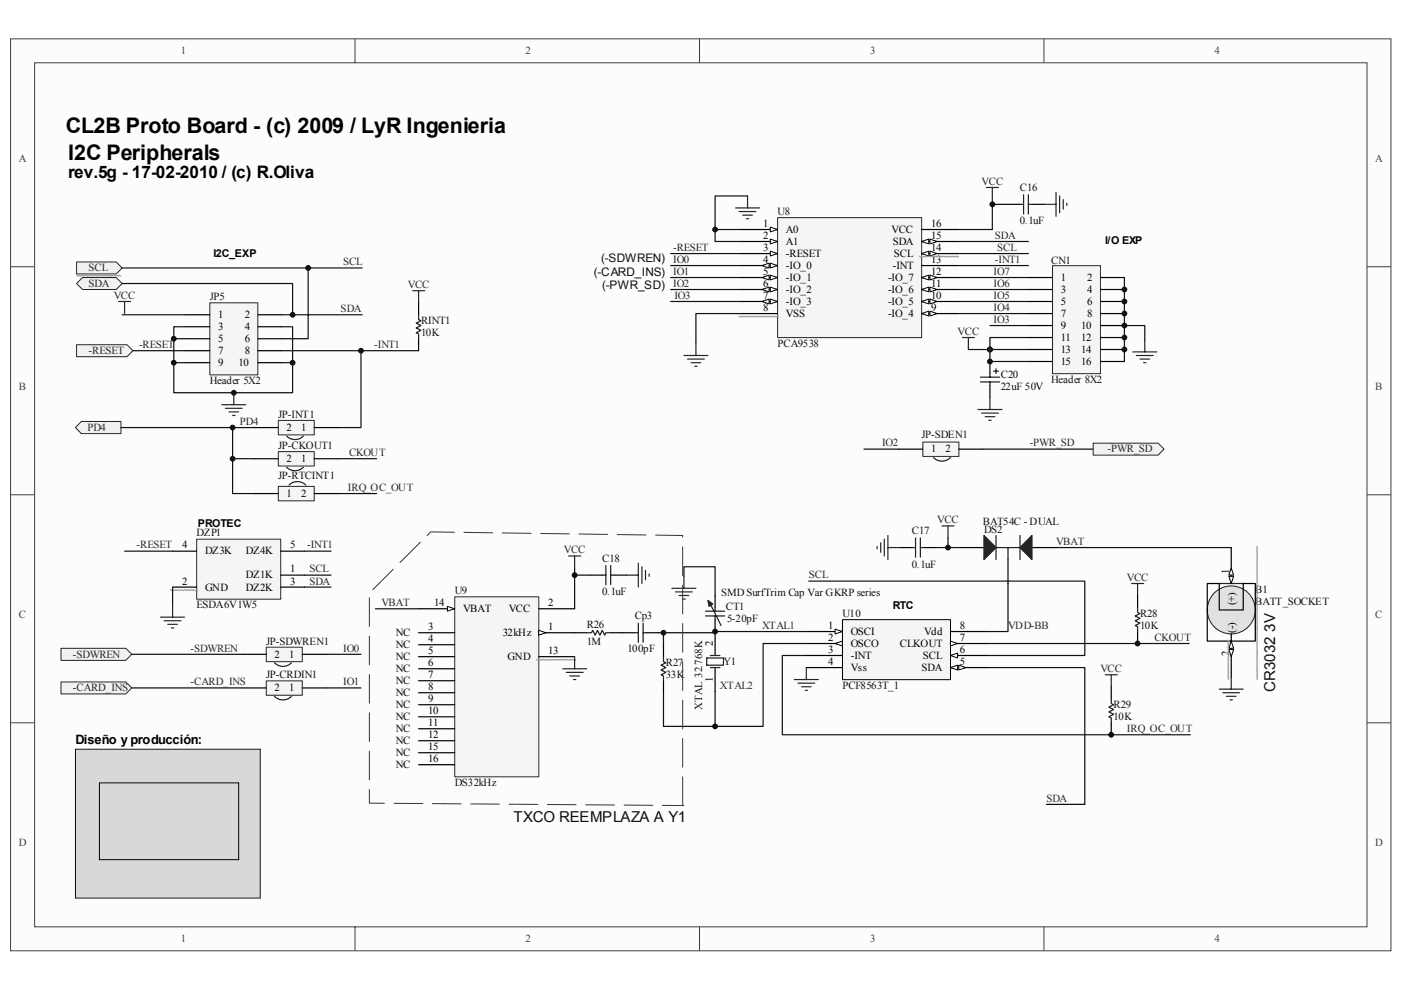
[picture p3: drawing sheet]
<svg xmlns="http://www.w3.org/2000/svg" width="297mm" height="210mm" viewBox="0 0 297 210" stroke-linecap="round" stroke-linejoin="round" font-family="sans-serif">
<path d="M2.3 8.3h292.6v193.3h-292.6z" fill="#fcfcfc"/>
<path d="M2.2 8.2h292.7v193.4h-292.7z" fill="none" stroke="#404040" stroke-width=".21"/>
<path d="M7.4 13.3h282.4v183.2h-282.4z" fill="#fcfcfc"/>
<g fill="none" stroke="#404040" stroke-width=".21">
<path d="M7.3 13.3h282.5v183.2h-282.5zM75.3 8.2v5.1M148.3 8.2v5.1M221.3 8.2v5.1M2.2 56.6h5.1M289.8 56.6h5.1M2.2 104.9h5.1M289.8 104.9h5.1M2.2 153.2h5.1M289.8 153.2h5.1M75.3 196.5v5.1M148.3 196.5v5.1"/>
<path d="M221.3 196.5v5.1"/>
</g>
<path d="M16 158.9h39.2v31.5h-39.2z" fill="#d8d8d8"/>
<path d="M16 158.9h39.2v31.5h-39.2z" fill="none" stroke="#131313" stroke-width=".21"/>
<path d="M21.1 166h29.5v16.3h-29.5z" fill="none" stroke="#000" stroke-width=".21"/>
<path d="M199.7 111.5h2.6M201 111.5v2.5M168.4 144.1h5.1M169.2 144.8h3.5M169.9 145.6h2.1M170.7 146.4h.5M171 141.5v2.6M258.5 146.1h5.1M259.3 146.9h3.5M260 147.6h2.1M260.8 148.4h.5M261 143.6v2.5" fill="none" stroke="#262626" stroke-width=".25"/>
<path d="M223.9 116.1h37.1M171 139h-5.1v16.8h86.5M171.5 123.2h58.5v15.8h-20.9" fill="none" stroke="#0e0e0e" stroke-width=".25"/>
<path d="M151.6 133.9v5.1M151.6 141.5v5.1" fill="none" stroke="#000" stroke-width=".25"/>
<path d="M149.8 139.5h3.6v1.5h-3.6zM150.6 139h2M258.5 123.7h5.1M150.6 141.5h2" fill="none" stroke="#1c1c1c" stroke-width=".25"/>
<circle cx="261.1" cy="129.3" r="5.1" fill="#e1e1e1" stroke="#1c1c1c" stroke-width=".21"/>
<path d="M261 116.1v7.6M256 123.7h2.5v5.6h5.1v-5.6h2.5v12.2h-10.1zM261 134.4v1.5" fill="none" stroke="#000" stroke-width=".25"/>
<g fill="#fcfcfc" stroke="#000" stroke-width=".21">
<path d="M260.5 122.2h1.1l-.6 1.5z"/>
<path d="M261 120.4l.6 1.5h-1.1z"/>
</g>
<path d="M261 135.9v7.7" fill="none" stroke="#000" stroke-width=".25"/>
<g fill="#fcfcfc" stroke="#000" stroke-width=".21">
<path d="M261 135.9l.6 1.6h-1.1z"/>
<path d="M260.5 137.7h1.1l-.6 1.5z"/>
</g>
<path d="M266.4 115.8l.3 .3-.3 .3 .3 .2-.3 .3 .3 .2-.3 .3 .3 .2-.3 .3 .3 .2-.3 .3 .3 .2-.3 .3 .3 .2-.3 .3 .3 .3-.3 .2 .3 .3-.3 .2 .3 .3-.3 .2 .3 .3-.3 .2 .3 .3-.3 .2 .3 .3-.3 .2 .3 .3-.3 .3 .3 .2-.3 .3 .3 .2-.3 .3 .3 .2-.3 .3 .3 .2-.3 .3 .3 .2-.3 .3 .3 .3-.3 .2 .3 .3-.3 .2 .3 .3-.3 .2 .3 .3-.3 .3 .3 .2-.3 .3 .3 .2-.3 .3 .3 .2-.3 .3 .3 .2-.3 .3 .3 .2-.3 .3 .3 .2-.3 .3 .3 .3-.3 .2 .3 .3-.3 .2 .3 .3-.3 .2 .3 .3-.3 .2 .3 .3-.3 .2 .3 .3-.3 .2 .3 .3-.3 .3 .3 .2-.3 .3 .3 .2-.3 .3 .3 .2-.3 .3 .3 .2-.3 .3 .3 .2-.3 .3 .3 .2-.3 .3 .3 .3-.3 .2 .3 .3-.3 .2 .3 .3-.3 .2 .3 .3-.3 .2 .3 .3-.3 .3 .3 .2-.3 .3 .3 .2-.3 .3 .3 .2-.3 .3 .3 .2-.3 .3 .3 .2-.3 .3 .3 .3-.3 .2 .3 .3-.3 .2 .3 .3-.3 .2 .3 .3M260.3 135.7l.2 .2-.2 .3 .2 .2-.2 .3 .2 .2-.2 .3 .2 .3-.2 .2 .2 .3-.2 .2 .2 .3-.2 .2 .2 .3-.2 .2 .2 .3-.2 .3 .2 .2-.2 .3 .2 .2-.2 .3 .2 .2-.2 .3 .2 .2-.2 .3 .2 .2-.2 .3 .2 .3-.2 .2 .2 .3-.2 .2 .2 .3-.2 .2 .2 .3" fill="none" stroke="#9f9f9f" stroke-width=".21"/>
<path d="M151.6 126.3v2.5M151.6 131.4v2.5" fill="none" stroke="#000" stroke-width=".25"/>
<path d="M149.6 129.6h4M149.6 130.6h4M150.6 128.1l2.3 4.5M151.6 128.8v.8M151.6 130.6v.8" fill="none" stroke="#1c1c1c" stroke-width=".25"/>
<path d="M150.1 127.3l1 .8-.8 .5z" fill="#1c1c1c" stroke="#1c1c1c" stroke-width=".25"/>
<path d="M142.4 124.7h5.1M143.2 125.5h3.6M144 126.3h2M144.7 127h.6M145 122.2v2.5M239.9 123.7h2.6M241.2 123.7v2.6M234.3 143.1h2.6M235.6 143.1v2.5" fill="none" stroke="#262626" stroke-width=".25"/>
<path d="M209.1 136.4h43" fill="none" stroke="#0e0e0e" stroke-width=".25"/>
<path d="M178.6 131.4h22.9v12.7h-22.9z" fill="#f5f5f5"/>
<path d="M178.6 131.4h22.9v12.7h-22.9z" fill="none" stroke="#000" stroke-width=".21"/>
<path d="M171 133.9h7.6" fill="none" stroke="#000" stroke-width=".25"/>
<path d="M177.1 133.4l1.5 .5-1.5 .5z" fill="#fcfcfc" stroke="#000" stroke-width=".21"/>
<path d="M171 136.4h7.6" fill="none" stroke="#000" stroke-width=".25"/>
<path d="M177.1 136.4l1.5-.5v1z" fill="#fcfcfc" stroke="#000" stroke-width=".21"/>
<path d="M171 139h7.6M201.5 139h7.6M201.5 133.9h7.6M171 141.5h7.6" fill="none" stroke="#000" stroke-width=".25"/>
<path d="M201.5 139l1.5-.5v1z" fill="#fcfcfc" stroke="#000" stroke-width=".21"/>
<path d="M201.5 136.4h7.6" fill="none" stroke="#000" stroke-width=".25"/>
<path d="M201.5 135.9l1.5 .5-1.5 .5z" fill="#fcfcfc" stroke="#000" stroke-width=".21"/>
<path d="M201.5 141.5h7.6" fill="none" stroke="#000" stroke-width=".25"/>
<g fill="#fcfcfc" stroke="#000" stroke-width=".21">
<path d="M201.5 141.5l1.5-.5v1z"/>
<path d="M203.3 141l1.5 .5-1.5 .5z"/>
</g>
<path d="M241.2 126.3v2.5M241.2 133.9v2.5M235.6 145.6v2.5M235.6 153.2v2.6" fill="none" stroke="#000" stroke-width=".25"/>
<path d="M241.2 128.8v1l.5 .3-1 .5 1 .5-1 .5 1 .5-1 .5 .5 .3v1M235.6 148.1v1.1l.5 .2-1 .5 1 .5-1 .5 1 .5-1 .6 .5 .2v1" fill="none" stroke="#1c1c1c" stroke-width=".25"/>
<path d="M145 122.2v-2h6.6v6.1M151.6 133.9h19.4M171 136.4h-9.2v17.6h-21.1v-7.1" fill="none" stroke="#0e0e0e" stroke-width=".25"/>
<path d="M41.7 114.3h17.8v12.7h-17.8z" fill="#f5f5f5"/>
<path d="M41.7 114.3h17.8v12.7h-17.8z" fill="none" stroke="#262626" stroke-width=".21"/>
<path d="M36.6 116.9h5.1M59.5 116.9h5.1M36.6 124.5h5.1M59.5 121.9h5.1M59.5 124.5h5.1" fill="none" stroke="#000" stroke-width=".25"/>
<path d="M36.1 125l.2 .2 .3-.2 .2 .2 .3-.2 .3 .2 .2-.2 .3 .2 .2-.2 .3 .2 .2-.2 .3 .2 .2-.2 .3 .2 .2-.2 .3 .2 .2-.2 .3 .2 .3-.2 .2 .2 .3-.2 .2 .2 .3-.2 .2 .2" fill="none" stroke="#9f9f9f" stroke-width=".21"/>
<path d="M44.5 64.2h10.2v15.3h-10.2z" fill="#f5f5f5"/>
<path d="M44.5 64.2h10.2v15.3h-10.2z" fill="none" stroke="#262626" stroke-width=".21"/>
<path d="M39.4 66.7h5.1M39.4 69.3h5.1M39.4 71.8h5.1M39.4 74.4h5.1M39.4 76.9h5.1M54.6 66.7h5.2M54.6 69.3h5.2M54.6 71.8h5.2M54.6 74.4h5.2M54.6 76.9h5.2" fill="none" stroke="#000" stroke-width=".25"/>
<path d="M25.9 66.7h13.5M36.8 71.8h2.6M39.4 76.9h-2.6v6.4h25.2v-6.4h-2.2M39.4 69.3h-2.6v7.6M59.8 69.3h2.2v7.6" fill="none" stroke="#0e0e0e" stroke-width=".25"/>
<path d="M47 85.8h5.1M47.8 86.6h3.5M48.6 87.3h2M49.3 88.1h.5M49.6 83.3v2.5" fill="none" stroke="#262626" stroke-width=".25"/>
<path d="M16.2 55.5h8.4l1.3 1.3-1.3 1.3h-8.4z" fill-rule="evenodd" fill="#f0f0f0" stroke="#262626" stroke-width=".21"/>
<path d="M16.2 58.3l.3 .3 .2-.3 .3 .3 .2-.3 .3 .3 .3-.3 .2 .3 .3-.3 .2 .3 .3-.3 .2 .3 .3-.3 .2 .3 .3-.3 .2 .3 .3-.3 .2 .3 .3-.3 .3 .3 .2-.3 .3 .3 .2-.3 .3 .3 .2-.3 .3 .3 .2-.3 .3 .3 .2-.3 .3 .3 .3-.3 .2 .3 .3-.3 .2 .3 .3-.3 .2 .3 .3-.3 .3 .3" fill="none" stroke="#9f9f9f" stroke-width=".21"/>
<g fill="#f0f0f0" stroke="#262626" stroke-width=".21">
<path d="M16.2 60.1l1.3-1.3h7.1l1.3 1.3-1.3 1.3h-7.1z" fill-rule="evenodd"/>
<path d="M16.2 73.1h10.7l1.3 1.3-1.3 1.2h-10.7z" fill-rule="evenodd"/>
</g>
<g fill="none" stroke="#0e0e0e" stroke-width=".25">
<path d="M25.9 56.8h39.4v15h-5.5M65.3 56.8h11.5M25.9 60.1h36.1v6.6h-2.2M28.2 74.4h11.2M59.8 74.4h16.7v16.3h-4.8M62 66.7h14.8M26.4 116.9h10.2M64.6 116.9h5.6M198.4 116.1h5.1M36.6 124.5v3.8M64.6 121.9h5.6M64.6 124.5h5.6"/>
<path d="M213.7 123.7v10.2h-4.6M209.1 141.5h20.9v29h-8.2"/>
</g>
<path d="M25.1 63.9h2.6M26.4 63.9v2.6M34 130.9h5.1M34.8 131.6h3.6M35.6 132.4h2M36.3 133.1h.5M36.6 128.3v2.6" fill="none" stroke="#262626" stroke-width=".25"/>
<path d="M203.5 116.1h5.1M213.7 118.6v5.1M218.8 116.1h5.1" fill="none" stroke="#000" stroke-width=".25"/>
<g fill="#1c1c1c" stroke="#1c1c1c" stroke-width=".25">
<path d="M218.8 113.5v5.1l-2.5-2.5z"/>
<path d="M208.6 113.5l2.6 2.6-2.6 2.5z"/>
</g>
<path d="M211.2 113.5v5.1M211.2 116.1h5.1M213.7 116.1v2.5M216.3 113.5v5.1" fill="none" stroke="#1c1c1c" stroke-width=".25"/>
<path d="M17.2 89.4h8.5v2.5h-8.5l-1.2-1.2z" fill-rule="evenodd" fill="#f0f0f0" stroke="#262626" stroke-width=".21"/>
<path d="M25.7 90.7h28.2" fill="none" stroke="#0e0e0e" stroke-width=".25"/>
<path d="M59 89.2h7.6v3h-7.6z" fill="#f5f5f5"/>
<path d="M59 89.1h7.6v3.1h-7.6z" fill="none" stroke="#262626" stroke-width=".21"/>
<path d="M53.9 90.7h5.1M66.6 90.7h5.1" fill="none" stroke="#000" stroke-width=".25"/>
<path d="M60.8 92.4a2.46 2.46 0 0 0 3.5 0" fill="none" stroke="#1c1c1c" stroke-width=".25"/>
<path d="M59 95.8h7.6v3h-7.6z" fill="#f5f5f5"/>
<path d="M59 95.8h7.6v3h-7.6z" fill="none" stroke="#262626" stroke-width=".21"/>
<path d="M53.9 97.3h5.1M66.6 97.3h5.1" fill="none" stroke="#000" stroke-width=".25"/>
<path d="M60.8 99a2.46 2.46 0 0 0 3.5 0" fill="none" stroke="#1c1c1c" stroke-width=".25"/>
<path d="M49.3 90.7v6.6h4.6" fill="none" stroke="#0e0e0e" stroke-width=".25"/>
<path d="M59 103.1h7.6v3.1h-7.6z" fill="#f5f5f5"/>
<path d="M59 103.1h7.6v3.1h-7.6z" fill="none" stroke="#262626" stroke-width=".21"/>
<path d="M88.7 64.2v2.5M88.7 71.8v2.6M53.9 104.6h5.1M66.6 104.6h5.1" fill="none" stroke="#000" stroke-width=".25"/>
<path d="M88.7 66.7v1.1l.6 .2-1.1 .5 1.1 .5-1.1 .5 1.1 .5-1.1 .5 .5 .3v1M61.3 102.8a2.5 2.5 0 0 1 3.5 0" fill="none" stroke="#1c1c1c" stroke-width=".25"/>
<g fill="none" stroke="#0e0e0e" stroke-width=".25">
<path d="M142.2 53.8h15M142.2 56.3h15M142.2 58.8h15M203 51.2h15M203 53.8h15M203 56.3h15M203 58.8h15M210.4 42.3v6.4h-7.4M76.5 74.4h12.2M142.2 61.4h15M142.2 63.9h15M157.2 66.5h-9.7v6.3"/>
<path d="M203 61.4h15M203 63.9h15M49.3 97.3v7.3h4.6M71.7 97.3h8.2M71.7 104.6h8.2"/>
</g>
<g fill="none" stroke="#262626" stroke-width=".25">
<path d="M209.1 39.8h2.6M210.4 39.8v2.5M156 44.1h5M156.7 44.9h3.6M157.5 45.6h2M158.2 46.4h.5M158.5 41.6v2.5M87.5 61.6h2.5M88.7 61.6v2.6M145 75.4h5.1M145.8 76.1h3.5M146.5 76.9h2.1"/>
<path d="M147.3 77.7h.5M147.5 72.8v2.6"/>
</g>
<path d="M223.2 56.3h10.1v22.9h-10.1z" fill="#f5f5f5"/>
<path d="M223.2 56.3h10.1v22.9h-10.1z" fill="none" stroke="#262626" stroke-width=".21"/>
<g fill="none" stroke="#000" stroke-width=".25">
<path d="M218 58.8h5.1M233.3 58.8h5.1M218 61.4h5.1M218 63.9h5.1M218 66.5h5.1M218 69h5.1M218 71.6h5.1M218 74.1h5.1M218 76.6h5.1M233.3 61.4h5.1M233.3 63.9h5.1M233.3 66.5h5.1"/>
<path d="M233.3 69h5.1M233.3 71.6h5.1M233.3 74.1h5.1M233.3 76.6h5.1"/>
</g>
<path d="M238.4 58.8v17.8M203 66.5h15M209.9 69h8.1M238.4 69h4.3v3.1" fill="none" stroke="#0e0e0e" stroke-width=".25"/>
<path d="M240.2 74.6h5.1M240.9 75.4h3.6M241.7 76.1h2M242.5 76.9h.5M242.7 72.1v2.5" fill="none" stroke="#262626" stroke-width=".25"/>
<path d="M12.9 137.5h13.8l1.2 1.2-1.2 1.3h-13.8z" fill-rule="evenodd" fill="#f0f0f0" stroke="#262626" stroke-width=".21"/>
<path d="M27.9 138.7h23.4" fill="none" stroke="#0e0e0e" stroke-width=".25"/>
<path d="M56.5 144.4h7.6v3h-7.6z" fill="#f5f5f5"/>
<path d="M56.4 144.4h7.7v3h-7.7z" fill="none" stroke="#262626" stroke-width=".21"/>
<path d="M51.3 145.9h5.1M64.1 145.9h5.1" fill="none" stroke="#000" stroke-width=".25"/>
<path d="M58.2 147.6a2.48 2.48 0 0 0 3.6 0" fill="none" stroke="#1c1c1c" stroke-width=".25"/>
<path d="M12.9 144.6h13.8l1.2 1.3-1.2 1.2h-13.8z" fill-rule="evenodd" fill="#f0f0f0" stroke="#262626" stroke-width=".21"/>
<path d="M27.9 145.9h23.4" fill="none" stroke="#0e0e0e" stroke-width=".25"/>
<path d="M56.5 137.2h7.6v3.1h-7.6z" fill="#f5f5f5"/>
<path d="M56.4 137.2h7.7v3.1h-7.7z" fill="none" stroke="#262626" stroke-width=".21"/>
<path d="M51.3 138.7h5.1M64.1 138.7h5.1" fill="none" stroke="#000" stroke-width=".25"/>
<path d="M58.2 140.5a2.48 2.48 0 0 0 3.6 0" fill="none" stroke="#1c1c1c" stroke-width=".25"/>
<path d="M69.2 138.7h7.3M69.2 145.9h7.3" fill="none" stroke="#0e0e0e" stroke-width=".25"/>
<path d="M195.7 93.7h7.6v3.1h-7.6z" fill="#f5f5f5"/>
<path d="M195.7 93.7h7.6v3.1h-7.6z" fill="none" stroke="#262626" stroke-width=".21"/>
<path d="M190.6 95.2h5M203.3 95.2h5.1" fill="none" stroke="#000" stroke-width=".25"/>
<path d="M197.9 97a2.48 2.48 0 0 0 3.6 0" fill="none" stroke="#1c1c1c" stroke-width=".25"/>
<path d="M231.8 94h13.7l1.3 1.2-1.3 1.3h-13.7z" fill-rule="evenodd" fill="#f0f0f0" stroke="#262626" stroke-width=".21"/>
<path d="M183.2 95.2h7.4M208.4 95.2h23.4M139.7 134.2h1v2.5" fill="none" stroke="#0e0e0e" stroke-width=".25"/>
<path d="M121.8 134.2h2.6M129.5 134.2h5.1M137.1 134.2h2.6M140.7 136.7v2.5M140.7 144.3v2.6" fill="none" stroke="#000" stroke-width=".25"/>
<path d="M124.4 134.2h1l.3-.6 .5 1.1 .5-1.1 .5 1.1 .5-1.1 .5 1.1 .3-.5h1M134.6 134.2h.7M135.3 132.1v4.1M136.4 132.1v4.1M136.4 134.2h.7M140.7 139.2v1.1l.5 .2-1 .5 1 .5-1 .5 1 .6-1 .5 .5 .2v1" fill="none" stroke="#1c1c1c" stroke-width=".25"/>
<path d="M96.4 126.6h17.8v38.1h-17.8z" fill="#f5f5f5"/>
<path d="M96.4 126.5h17.8v38.2h-17.8z" fill="none" stroke="#262626" stroke-width=".21"/>
<path d="M114.2 134.2h7.6" fill="none" stroke="#000" stroke-width=".25"/>
<path d="M114.2 133.6l1.5 .6-1.5 .5z" fill="#fcfcfc" stroke="#000" stroke-width=".21"/>
<path d="M88.7 129.1h7.7M114.2 129.1h7.6M114.2 139.2h7.6" fill="none" stroke="#000" stroke-width=".25"/>
<path d="M113.7 139.8l.3 .2 .2-.2 .3 .2 .2-.2 .3 .2 .2-.2 .3 .2 .2-.2 .3 .2 .2-.2 .3 .2 .3-.2 .2 .2 .3-.2 .2 .2 .3-.2 .2 .2 .3-.2 .2 .2 .3-.2 .2 .2 .3-.2 .2 .2 .3-.2 .3 .2 .2-.2 .3 .2 .2-.2 .3 .2 .2-.2 .3 .2 .2-.2 .3 .2" fill="none" stroke="#9f9f9f" stroke-width=".21"/>
<path d="M94.9 128.6l1.5 .5-1.5 .5z" fill="#fcfcfc" stroke="#000" stroke-width=".21"/>
<g fill="none" stroke="#000" stroke-width=".25">
<path d="M213.7 43.3h2.6M218.8 43.3h2.5M190.8 116.1h2.6M195.9 116.1h2.5M88.7 134.2h7.7M88.7 136.7h7.7M88.7 139.2h7.7M125.2 121.9h2.5M130.2 121.9h2.6M88.7 141.8h7.7M88.7 144.3h7.7M88.7 146.9h7.7"/>
<path d="M88.7 149.4h7.7M88.7 152h7.7M88.7 154.5h7.7M88.7 157.1h7.7M88.7 159.6h7.7M88.7 162.1h7.7"/>
</g>
<g fill="none" stroke="#262626" stroke-width=".25">
<path d="M221.3 43.3h2.6M223.9 40.8v5.1M224.7 41.6v3.5M225.4 42.3v2M226.2 43.1v.5M120.6 117.9h2.5M121.8 117.9v2.5M135.3 119.4v5.1M186 115.8v.6M186.7 115.1v2M187.5 114.3v3.6M188.3 113.5v5.1"/>
<path d="M188.3 116.1h2.5M121.8 139.2v2.6M132.8 121.9h2.5M136.1 120.2v3.5M136.9 120.9v2.1M137.6 121.7v.5M119.3 141.8h5.1M120.1 142.6h3.5M120.8 143.3h2M121.6 144.1h.5"/>
</g>
<path d="M151.6 48.7h5.6M158.5 41.6h-6.9v9.6h5.6M210.4 43.3h3.3M79.6 129.1h9.1M121.8 120.4v8.7M121.8 121.9h3.4M140.7 134.2h10.9M151.6 146.6v7.4" fill="none" stroke="#0e0e0e" stroke-width=".25"/>
<path d="M216.3 43.3h.7M217 41.3v4.1M218 41.3v4.1M218 43.3h.8M128.5 119.9v4.1M129.5 119.9v4.1M193.4 116.1h.7M194.1 114v4.1M195.1 114v4.1M195.1 116.1h.8M127.7 121.9h.8M129.5 121.9h.7" fill="none" stroke="#1c1c1c" stroke-width=".25"/>
<path d="M144.7 170.8v-57.3l-53.4-.7-13 13v44.5l66.7 .5" fill="none" stroke="#343434" stroke-width=".21" stroke-dasharray="6.1 2"/>
<path d="M164.9 46.2h30.5v25.4h-30.5z" fill="#f5f5f5"/>
<path d="M164.9 46.1h30.5v25.5h-30.5z" fill="none" stroke="#262626" stroke-width=".21"/>
<path d="M157.2 51.2h7.6M195.4 56.3h7.6" fill="none" stroke="#000" stroke-width=".25"/>
<path d="M163.3 50.7l1.5 .5-1.5 .5z" fill="#fcfcfc" stroke="#000" stroke-width=".21"/>
<path d="M157.2 53.8h7.6" fill="none" stroke="#000" stroke-width=".25"/>
<path d="M163.3 53.3l1.5 .5-1.5 .5z" fill="#fcfcfc" stroke="#000" stroke-width=".21"/>
<path d="M157.2 56.3h7.6" fill="none" stroke="#000" stroke-width=".25"/>
<g fill="#fcfcfc" stroke="#000" stroke-width=".21">
<path d="M163.3 55.8l1.5 .5-1.5 .5z"/>
<path d="M161.5 56.3l1.6-.5v1z"/>
</g>
<path d="M157.2 58.8h7.6" fill="none" stroke="#000" stroke-width=".25"/>
<g fill="#fcfcfc" stroke="#000" stroke-width=".21">
<path d="M163.3 58.3l1.5 .5-1.5 .6z"/>
<path d="M161.5 58.8l1.6-.5v1.1z"/>
</g>
<path d="M157.2 61.4h7.6" fill="none" stroke="#000" stroke-width=".25"/>
<g fill="#fcfcfc" stroke="#000" stroke-width=".21">
<path d="M163.3 60.9l1.5 .5-1.5 .5z"/>
<path d="M161.5 61.4l1.6-.5v1z"/>
</g>
<path d="M157.2 63.9h7.6" fill="none" stroke="#000" stroke-width=".25"/>
<g fill="#fcfcfc" stroke="#000" stroke-width=".21">
<path d="M163.3 63.4l1.5 .5-1.5 .5z"/>
<path d="M161.5 63.9l1.6-.5v1z"/>
</g>
<path d="M195.4 66.5h7.6" fill="none" stroke="#000" stroke-width=".25"/>
<g fill="#fcfcfc" stroke="#000" stroke-width=".21">
<path d="M195.4 66.5l1.5-.5v1z"/>
<path d="M197.2 66l1.5 .5-1.5 .5z"/>
</g>
<path d="M195.4 63.9h7.6" fill="none" stroke="#000" stroke-width=".25"/>
<g fill="#fcfcfc" stroke="#000" stroke-width=".21">
<path d="M195.4 63.9l1.5-.5v1z"/>
<path d="M197.2 63.4l1.5 .5-1.5 .5z"/>
</g>
<path d="M195.4 61.4h7.6" fill="none" stroke="#000" stroke-width=".25"/>
<g fill="#fcfcfc" stroke="#000" stroke-width=".21">
<path d="M195.4 61.4l1.5-.5v1z"/>
<path d="M197.2 60.9l1.5 .5-1.5 .5z"/>
</g>
<path d="M195.4 58.8h7.6" fill="none" stroke="#000" stroke-width=".25"/>
<g fill="#fcfcfc" stroke="#000" stroke-width=".21">
<path d="M195.4 58.8l1.5-.5v1.1z"/>
<path d="M197.2 58.3l1.5 .5-1.5 .6z"/>
</g>
<path d="M157.2 48.7h7.6M157.2 66.5h7.6" fill="none" stroke="#000" stroke-width=".25"/>
<path d="M156.7 67l.3 .2 .2-.2 .3 .2 .2-.2 .3 .2 .2-.2 .3 .2 .2-.2 .3 .2 .3-.2 .2 .2 .3-.2 .2 .2 .3-.2 .2 .2 .3-.2 .2 .2 .3-.2 .2 .2 .3-.2 .2 .2 .3-.2 .3 .2 .2-.2 .3 .2 .2-.2 .3 .2 .2-.2 .3 .2 .2-.2 .3 .2 .2-.2 .3 .2" fill="none" stroke="#9f9f9f" stroke-width=".21"/>
<path d="M163.3 48.2l1.5 .5-1.5 .5z" fill="#fcfcfc" stroke="#000" stroke-width=".21"/>
<path d="M195.4 53.8h7.6" fill="none" stroke="#000" stroke-width=".25"/>
<g fill="#fcfcfc" stroke="#000" stroke-width=".21">
<path d="M195.4 53.8l1.5-.5v1z"/>
<path d="M197.2 53.3l1.5 .5-1.5 .5z"/>
</g>
<path d="M194.9 54.3l.2 .2 .3-.2 .2 .2 .3-.2 .2 .2 .3-.2 .3 .2 .2-.2 .3 .2 .2-.2 .3 .2 .2-.2 .3 .2 .2-.2 .3 .2 .2-.2 .3 .2 .2-.2 .3 .2 .3-.2 .2 .2 .3-.2 .2 .2 .3-.2 .2 .2 .3-.2 .3 .2 .2-.2 .3 .2 .2-.2 .3 .2 .2-.2 .3 .2" fill="none" stroke="#9f9f9f" stroke-width=".21"/>
<path d="M195.4 51.2h7.6" fill="none" stroke="#000" stroke-width=".25"/>
<g fill="#fcfcfc" stroke="#000" stroke-width=".21">
<path d="M195.4 51.2l1.5-.5v1z"/>
<path d="M197.2 50.7l1.5 .5-1.5 .5z"/>
</g>
<path d="M195.4 48.7h7.6M209.9 76.6v2.6M209.9 81.7v2.6" fill="none" stroke="#000" stroke-width=".25"/>
<path d="M204 71.6h2.6M205.3 71.6v2.5M207.3 86.8h5.1M208.1 87.6h3.6M208.9 88.3h2M209.6 89.1h.5M209.9 84.3v2.5" fill="none" stroke="#262626" stroke-width=".25"/>
<path d="M207.9 80h4M209.9 79.2v.8M210.6 78.7h1.1M211.2 78.2v1M207.9 81h4M209.9 81v.7" fill="none" stroke="#1c1c1c" stroke-width=".25"/>
<g fill="none" stroke="#0e0e0e" stroke-width=".25">
<path d="M205.3 74.1h12.7M218 71.6h-8.1v5h8.1M201 114v2.1"/>
<circle cx="209.9" cy="74.1" r=".51"/>
</g>
<circle cx="209.9" cy="74.1" r=".51" fill="#262626" stroke="#262626" stroke-width=".21"/>
<g fill="#0e0e0e" stroke="#0e0e0e" stroke-width=".21">
<circle cx="36.8" cy="76.9" r=".51"/>
<circle cx="36.8" cy="71.8" r=".51"/>
<circle cx="49.3" cy="97.3" r=".51"/>
<circle cx="49.3" cy="90.7" r=".51"/>
<circle cx="49.6" cy="83.3" r=".51"/>
<circle cx="62" cy="76.9" r=".51"/>
<circle cx="62" cy="66.7" r=".51"/>
<circle cx="65.3" cy="56.8" r=".51"/>
<circle cx="76.5" cy="74.4" r=".51"/>
<circle cx="121.8" cy="121.9" r=".51"/>
<circle cx="140.7" cy="134.2" r=".51"/>
<circle cx="151.6" cy="154" r=".51"/>
<circle cx="151.6" cy="133.9" r=".51"/>
<circle cx="151.6" cy="48.7" r=".51"/>
<circle cx="201" cy="116.1" r=".51"/>
<circle cx="209.9" cy="76.6" r=".51"/>
<circle cx="210.4" cy="43.3" r=".52"/>
<circle cx="235.6" cy="155.8" r=".51"/>
<circle cx="238.4" cy="74.1" r=".51"/>
<circle cx="238.4" cy="71.6" r=".51"/>
<circle cx="238.4" cy="69" r=".51"/>
<circle cx="238.4" cy="66.5" r=".51"/>
<circle cx="238.4" cy="63.9" r=".51"/>
<circle cx="238.4" cy="61.4" r=".51"/>
<circle cx="241.2" cy="136.4" r=".51"/>
</g>
<g font-size="4.6">
<text x="13.9" y="28.1">CL2B Proto Board - (c) 2009 / LyR Ingenieria</text>
<text x="14.5" y="34">I2C Peripherals</text>
</g>
<text font-size="3.6" x="14.5" y="37.7">rev.5g - 17-02-2010 / (c) R.Oliva</text>
<g font-size="3.2" fill="#0e0e0e">
<text x="270.4" y="146.6" transform="rotate(-90 270.4 146.6)">CR3032 3V</text>
<text x="108.9" y="174.2">TXCO REEMPLAZA A Y1</text>
</g>
<text font-size="2.7" x="16" y="157.7">Diseño y producción:</text>
<g font-size="2.5" fill="#0e0e0e">
<text x="125.9" y="58.5">(-CARD_INS)</text>
<text x="127.4" y="55.5">(-SDWREN)</text>
<text x="127.7" y="61.3">(-PWR_SD)</text>
</g>
<g font-size="2.3" fill="#404040">
<text x="38.4" y="11.5">1</text>
<text x="111.4" y="11.5">2</text>
<text x="184.5" y="11.5">3</text>
<text x="257.5" y="11.5">4</text>
<text x="4" y="34.4">A</text>
<text x="291.6" y="34.4">A</text>
<text x="4" y="82.7">B</text>
<text x="291.6" y="82.7">B</text>
<text x="4" y="131">C</text>
<text x="291.6" y="131">C</text>
<text x="4" y="179.4">D</text>
<text x="291.6" y="179.4">D</text>
<text x="38.4" y="199.7">1</text>
<text x="111.4" y="199.7">2</text>
<text x="184.5" y="199.7">3</text>
<text x="257.5" y="199.7">4</text>
</g>
<g font-size="2.3" fill="#262626">
<text x="208.1" y="39.2">VCC</text>
<text x="142.7" y="53.2">-RESET</text>
<text x="210.9" y="50.7">SDA</text>
<text x="211.4" y="53.2">SCL</text>
<text x="18.8" y="57.5">SCL</text>
<text x="72.7" y="56.2">SCL</text>
<text x="142.7" y="55.7">IO0</text>
<text x="142.7" y="58.3">IO1</text>
<text x="210.7" y="58.3">IO7</text>
<text x="210.9" y="55.7">-INT1</text>
<text x="18.8" y="60.8">SDA</text>
<text x="24.1" y="63.4">VCC</text>
<text x="86.5" y="61.1">VCC</text>
<text x="142.7" y="60.8">IO2</text>
<text x="143" y="63.4">IO3</text>
<text x="210.7" y="65.9">IO4</text>
<text x="210.7" y="63.4">IO5</text>
<text x="210.7" y="60.8">IO6</text>
<text x="72.2" y="66.2">SDA</text>
<text x="203" y="71">VCC</text>
<text x="210.7" y="68.5">IO3</text>
<text x="18.8" y="75.1">-RESET</text>
<text x="29.5" y="73.8">-RESET</text>
<text x="79.4" y="73.8">-INT1</text>
<text x="18.5" y="91.4">PD4</text>
<text x="50.8" y="90.1">PD4</text>
<text x="187" y="94.7">IO2</text>
<text x="218.3" y="94.7">-PWR_SD</text>
<text x="234.8" y="95.9">-PWR_SD</text>
<text x="74" y="96.7">CKOUT</text>
<text x="73.8" y="104.1">IRQ_OC_OUT</text>
<text x="198.7" y="111">VCC</text>
<text x="29" y="116.3">-RESET</text>
<text x="65.1" y="116.3">-INT1</text>
<text x="119.6" y="117.3">VCC</text>
<text x="223.9" y="115.5">VBAT</text>
<text x="65.6" y="123.9">SDA</text>
<text x="65.6" y="121.4">SCL</text>
<text x="171.5" y="122.6">SCL</text>
<text x="238.9" y="123.2">VCC</text>
<text x="80.9" y="128.5">VBAT</text>
<text x="161.6" y="133.3">XTAL1</text>
<text x="213.7" y="133.3">VDD-BB</text>
<text x="244.8" y="135.9">CKOUT</text>
<text x="15.5" y="139.4">-SDWREN</text>
<text x="40.4" y="138.2">-SDWREN</text>
<text x="72.7" y="138.2">IO0</text>
<text x="233.3" y="142.5">VCC</text>
<text x="15.5" y="146.6">-CARD_INS</text>
<text x="40.4" y="145.3">-CARD_INS</text>
<text x="72.7" y="145.3">IO1</text>
<text x="152.7" y="146">XTAL2</text>
<text x="238.9" y="155.2">IRQ_OC_OUT</text>
<text x="221.9" y="170">SDA</text>
</g>
<g font-size="2.3" fill="#0e0e0e">
<text x="216.3" y="40.5">C16</text>
<text x="164.9" y="45.6">U8</text>
<text x="216.3" y="47.6">0.1uF</text>
<text x="222.9" y="56">CN1</text>
<text x="44.5" y="63.6">JP5</text>
<text x="89.3" y="71.2">10K</text>
<text x="89.3" y="68.7">RINT1</text>
<text x="164.9" y="73.6">PCA9538</text>
<text x="44.5" y="81.4">Header 5X2</text>
<text x="212.2" y="82.7">22uF 50V</text>
<text x="212.2" y="80.2">C20</text>
<text x="222.9" y="81.2">Header 8X2</text>
<text x="59" y="88.6">JP-INT1</text>
<text x="59" y="95.2">JP-CKOUT1</text>
<text x="195.4" y="92.9">JP-SDEN1</text>
<text x="59" y="101.5">JP-RTCINT1</text>
<text x="41.7" y="113.7">DZP1</text>
<text x="193.4" y="113.2">C17</text>
<text x="208.4" y="111.2">BAT54C - DUAL</text>
<text x="208.6" y="113">DS2</text>
<text x="127.7" y="119.1">C18</text>
<text x="96.4" y="126">U9</text>
<text x="193.4" y="120.4">0.1uF</text>
<text x="266.1" y="125.7">B1</text>
<text x="41.7" y="129">ESDA6V1W5</text>
<text x="127.7" y="126.2">0.1uF</text>
<text x="134.6" y="131.3">Cp3</text>
<text x="152.9" y="126.5">SMD SurfTrim Cap Var GKRP series</text>
<text x="153.9" y="129.3">CT1</text>
<text x="154.2" y="131.8">5-20pF</text>
<text x="178.6" y="130.8">U10</text>
<text x="241.7" y="130.8">R28</text>
<text x="266.1" y="128.2">BATT_SOCKET</text>
<text x="56.4" y="136.7">JP-SDWREN1</text>
<text x="124.4" y="136.7">1M</text>
<text x="124.4" y="133.1">R26</text>
<text x="241.7" y="133.3">10K</text>
<text x="56.4" y="143.8">JP-CRDIN1</text>
<text x="133.1" y="138.2">100pF</text>
<text x="141.2" y="143.8">33K</text>
<text x="141.2" y="141.2">R27</text>
<text x="153.4" y="141">Y1</text>
<text x="178.6" y="146">PCF8563T_1</text>
<text x="148.9" y="150.5" transform="rotate(-90 148.9 150.5)">XTAL 32.768K</text>
<text x="236.1" y="152.7">10K</text>
<text x="236.1" y="150.1">R29</text>
<text x="96.4" y="166.7">DS32kHz</text>
</g>
<g font-size="2.3">
<text x="161.8" y="50.7">2</text>
<text x="161.8" y="53.2">3</text>
<text x="161.8" y="48.1">1</text>
<text x="166.6" y="51.9">A1</text>
<text x="166.6" y="49.4">A0</text>
<text x="189" y="49.4">VCC</text>
<text x="189.3" y="51.9">SDA</text>
<text x="197.4" y="50.7">15</text>
<text x="197.4" y="48.1">16</text>
<text x="197.4" y="53.2">14</text>
<text x="234.3" y="51.7">I/O EXP</text>
<text x="45.3" y="54.5">I2C_EXP</text>
<text x="161.8" y="55.7">4</text>
<text x="161.8" y="58.3">5</text>
<text x="166.6" y="54.5">-RESET</text>
<text x="166.6" y="57">-IO_0</text>
<text x="166.6" y="59.5">-IO_1</text>
<text x="188.3" y="59.5">-IO_7</text>
<text x="189.3" y="57">-INT</text>
<text x="189.5" y="54.5">SCL</text>
<text x="197.4" y="58.3">12</text>
<text x="197.4" y="55.7">13</text>
<text x="224.9" y="59.5">1</text>
<text x="230.5" y="59.5">2</text>
<text x="161.8" y="60.8">6</text>
<text x="161.8" y="63.4">7</text>
<text x="161.8" y="65.9">8</text>
<text x="166.6" y="62.1">-IO_2</text>
<text x="166.6" y="64.6">-IO_3</text>
<text x="188.3" y="64.6">-IO_5</text>
<text x="188.3" y="62.1">-IO_6</text>
<text x="197.4" y="65.9">9</text>
<text x="197.4" y="63.4">10</text>
<text x="197.4" y="60.8">11</text>
<text x="224.9" y="62.1">3</text>
<text x="224.9" y="64.6">5</text>
<text x="230.5" y="62.1">4</text>
<text x="230.5" y="64.6">6</text>
<text x="46.3" y="67.4">1</text>
<text x="46.3" y="70">3</text>
<text x="51.9" y="67.4">2</text>
<text x="51.9" y="70">4</text>
<text x="166.6" y="67.2">VSS</text>
<text x="188.3" y="67.2">-IO_4</text>
<text x="224.9" y="67.2">7</text>
<text x="224.9" y="69.7">9</text>
<text x="229.3" y="69.7">10</text>
<text x="230.5" y="67.2">8</text>
<text x="46.3" y="72.5">5</text>
<text x="46.3" y="75.1">7</text>
<text x="46.3" y="77.6">9</text>
<text x="50.6" y="77.6">10</text>
<text x="51.9" y="72.5">6</text>
<text x="51.9" y="75.1">8</text>
<text x="224.9" y="72.3">11</text>
<text x="224.9" y="74.8">13</text>
<text x="224.9" y="77.4">15</text>
<text x="229.3" y="72.3">12</text>
<text x="229.3" y="74.8">14</text>
<text x="229.3" y="77.4">16</text>
<text x="60.8" y="91.4">2</text>
<text x="63.8" y="91.4">1</text>
<text x="197.4" y="95.9">1</text>
<text x="200.5" y="95.9">2</text>
<text x="60.8" y="98">2</text>
<text x="63.8" y="98">1</text>
<text x="60.8" y="105.3">1</text>
<text x="63.8" y="105.3">2</text>
<text x="41.9" y="111.8">PROTEC</text>
<text x="38.6" y="116.3">4</text>
<text x="43.5" y="117.6">DZ3K</text>
<text x="52.1" y="117.6">DZ4K</text>
<text x="61.5" y="116.3">5</text>
<text x="38.6" y="123.9">2</text>
<text x="43.5" y="125.2">GND</text>
<text x="52.1" y="122.6">DZ1K</text>
<text x="52.1" y="125.2">DZ2K</text>
<text x="61.5" y="121.4">1</text>
<text x="61.5" y="123.9">3</text>
<text x="260.6" y="121.7" transform="rotate(-90 260.6 121.7)">1</text>
<text x="92.1" y="128.5">14</text>
<text x="98.2" y="129.8">VBAT</text>
<text x="107.9" y="129.8">VCC</text>
<text x="116.2" y="128.5">2</text>
<text x="189.3" y="129.1">RTC</text>
<text x="261.9" y="128.3" transform="rotate(-90 261.9 128.3)">(+)</text>
<text x="83.9" y="134.9">NC</text>
<text x="83.9" y="137.4">NC</text>
<text x="90.8" y="133.6">3</text>
<text x="90.8" y="136.1">4</text>
<text x="106.6" y="134.9">32kHz</text>
<text x="116.2" y="133.6">1</text>
<text x="151.2" y="137" transform="rotate(-90 151.2 137)">2</text>
<text x="175.6" y="133.3">1</text>
<text x="175.6" y="135.9">2</text>
<text x="180.4" y="134.6">OSCI</text>
<text x="180.4" y="137.2">OSCO</text>
<text x="190.8" y="137.2">CLKOUT</text>
<text x="195.9" y="134.6">Vdd</text>
<text x="203.5" y="133.3">8</text>
<text x="203.5" y="135.9">7</text>
<text x="261.9" y="134.2" transform="rotate(-90 261.9 134.2)">(-)</text>
<text x="58.2" y="139.4">2</text>
<text x="61.3" y="139.4">1</text>
<text x="83.9" y="140">NC</text>
<text x="83.9" y="142.5">NC</text>
<text x="90.8" y="138.7">5</text>
<text x="90.8" y="141.2">6</text>
<text x="90.8" y="143.8">7</text>
<text x="107.6" y="140">GND</text>
<text x="116.2" y="138.7">13</text>
<text x="175.6" y="138.4">3</text>
<text x="175.6" y="141">4</text>
<text x="180.4" y="139.7">-INT</text>
<text x="180.4" y="142.2">Vss</text>
<text x="195.4" y="142.2">SDA</text>
<text x="195.7" y="139.7">SCL</text>
<text x="203.5" y="141">5</text>
<text x="203.5" y="138.4">6</text>
<text x="260.6" y="139" transform="rotate(-90 260.6 139)">2</text>
<text x="58.2" y="146.6">2</text>
<text x="61.3" y="146.6">1</text>
<text x="83.9" y="145">NC</text>
<text x="83.9" y="147.6">NC</text>
<text x="90.8" y="146.3">8</text>
<text x="90.8" y="148.9">9</text>
<text x="151.2" y="144.6" transform="rotate(-90 151.2 144.6)">1</text>
<text x="83.9" y="150.1">NC</text>
<text x="83.9" y="152.7">NC</text>
<text x="83.9" y="155.2">NC</text>
<text x="90.8" y="151.4">10</text>
<text x="90.8" y="153.9">11</text>
<text x="83.9" y="157.8">NC</text>
<text x="83.9" y="160.3">NC</text>
<text x="90.8" y="156.5">12</text>
<text x="90.8" y="159">15</text>
<text x="90.8" y="161.6">16</text>
<text x="83.9" y="162.9">NC</text>
</g>
</svg>
